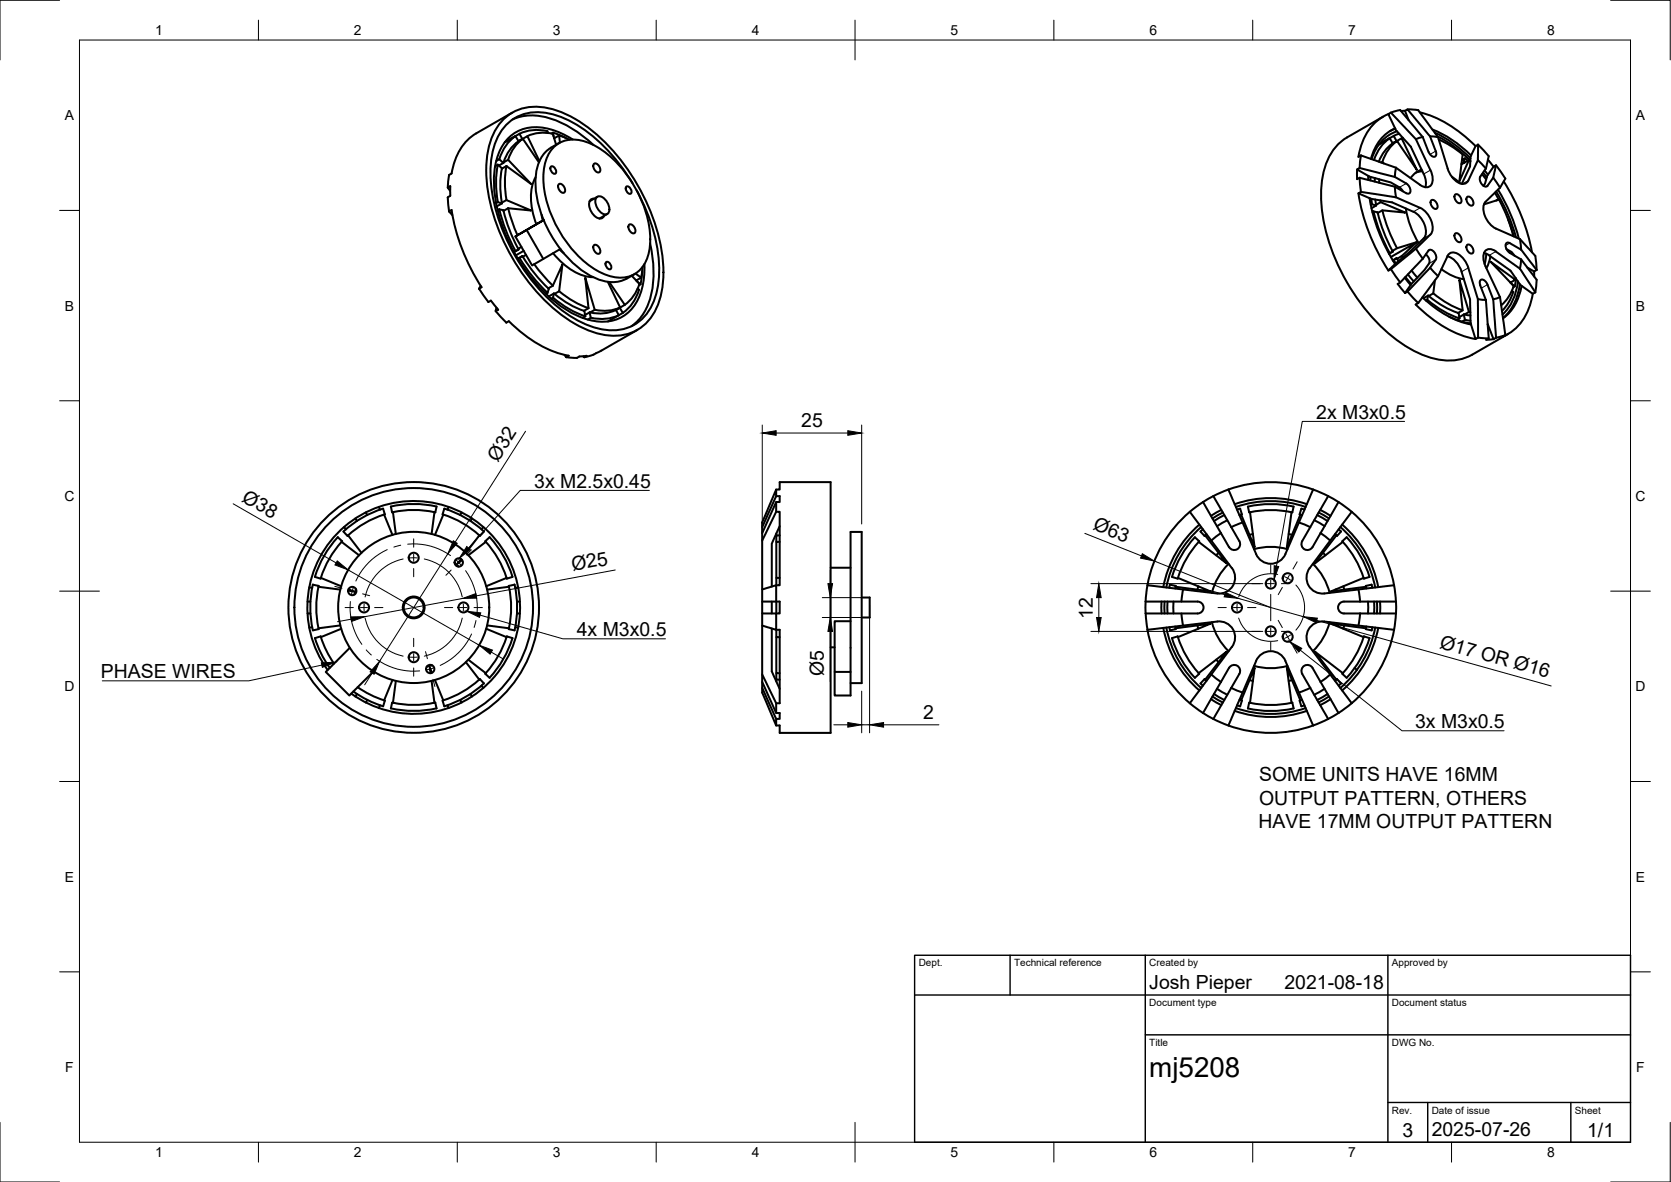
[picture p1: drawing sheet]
<svg xmlns="http://www.w3.org/2000/svg" width="420mm" height="297mm" viewBox="0 0 420 297" stroke-linecap="round" stroke-linejoin="round" font-family="sans-serif">
<!-- layer: Visible -->
<g fill="none" stroke="#000" stroke-width=".51">
<path d="M127 29.6a12.3 12.3 0 0 1 11.9-2.2 35.3 35.3 0 0 1 16.9 12.4 48.7 48.7 0 0 1 11 28.6 17.2 17.2 0 0 1-4.7 13.2 12.3 12.3 0 0 1-11.9 2.2 35.3 35.3 0 0 1-16.9-12.4 48.7 48.7 0 0 1-11-28.6 17.2 17.2 0 0 1 4.7-13.2zM128.8 28.3l-9 5.2a13.7 13.7 0 0 0-6.3 10.1l-.6 .4-.3 3.1M128.9 30a14.9 14.9 0 0 1 13.1 1.3 32.7 32.7 0 0 1 7.2 5.1M129.6 34.2l-2.7 1.5 3.7-2.1 .7 1.3-.9 .6M129.6 34.2l.8 1.3M129.6 34.2a10.6 10.6 0 0 0-4 5.8M130.3 35.5a10 10 0 0 0-3.7 5.3M130.3 35.5l2.3-1.3 3 6.3M130.4 35.5h-.1M131.5 34.9h-.1M131.5 34.9l-1.2 .6M131.5 34.9l4 5.9"/>
<path d="M131.5 34.9a10 10 0 0 0-3.7 5.2M137.7 33l.1 .4M137.7 33a10.7 10.7 0 0 0-7.1 .6M138.7 33.6l.3-.3 .2 1M139 33.6l.8 2.8M139 33.6a10 10 0 0 0-6.4 .6M139.1 33.3l3.1 1.4M139.2 37a8 8 0 0 1 9.4-.9 28.2 28.2 0 0 1 13.5 16.2 19.8 19.8 0 0 1 .7 12.4 7.2 7.2 0 0 1-9.9 4.6 24.8 24.8 0 0 1-12.8-12.1 24.3 24.3 0 0 1-3.2-15.7 8.9 8.9 0 0 1 2.3-4.5zM139.3 34.7h.1M139.3 34.8l1.3-.8 .2 1.8M140.5 35.9a9 9 0 0 0-5.8 8.2 23.2 23.2 0 0 0 2 11.2M140.6 34l2.6 1.1"/>
<path d="M144 35a15.3 15.3 0 0 0-12.7-2.5 10.8 10.8 0 0 0-6.7 8.8 33.5 33.5 0 0 0 4.2 21.1 37.2 37.2 0 0 0 16.7 17.1 12.2 12.2 0 0 0 11.4-.2 12.5 12.5 0 0 0 5-9.4l.1-3.5M342.2 39.1l-.3 3.1M342.2 39.1l8.8 3 6.1 4.4M347.8 29.3l-9.1 5.2a14 14 0 0 0-6.3 10.7 42.1 42.1 0 0 0 6.3 25.7 42.1 42.1 0 0 0 19.1 18.3 14 14 0 0 0 12.4-.1l9-5.2M349.1 28.7a13.2 13.2 0 0 0-7.5 10.7l.6-.3M349.4 34.7a10.5 10.5 0 0 0-3.9 5.5M349.7 28.3l2.4-.6 5.6 6.7M349.7 28.3l6.3 6.7 3.7 7.8a3.4 3.4 0 0 1-.2 4 2.02 2.02 0 0 1-2.4-.3M349.7 28.3l-.6 .4 1.9 4 3.7 4.2 3.3 6.8 .5 1.8-.1 1.5M350.1 36.1a9.7 9.7 0 0 0-3.4 4.5M350.1 36.1l2.3-1.4 3.9 8-5-7.3-1.2 .7M350.2 36l-.1 .1"/>
<path d="M350.8 32.3a10.9 10.9 0 0 0-6.1 7.6M350.8 32.4l-1.3 .5M351.2 35.5l-.8-1.4-3.6 2.2 2.6-1.6 .8 1.3M351.2 35.5l-1 .5M351.2 35.5l.1-.1a10 10 0 0 0-3.7 5.3M351.3 33a10.2 10.2 0 0 0-6.4 7M351.8 33.6l-1.4 .5M352.7 34.6l-.3 .2M353.3 27.9l.6-.4 5.7 6.8M353.3 27.9l.9 2.3M353.3 27.8l-1 .1M353.9 27.5l2.7 .2 5 6.8 2.4 7.9"/>
<path d="M357 28.2a30 30 0 0 1 14 8.5M357.7 34.4l-1.7 .6M359.6 34.3l2 .2M359.6 34.3l1.4 3.7a.8 .8 0 0 1 .1 1.1 .8 .8 0 0 1-1.1 .1l-.8-1.1-1.5-3.7M360.2 32.5a28.5 28.5 0 0 1 9.7 6.6M360.8 33.3a30.2 30.2 0 0 1 9 6.5M361.5 34.3a30.5 30.5 0 0 1 8.2 6.1M362 35.2l-.2-.1a24.1 24.1 0 0 1 6 3.7l-.9 6.8 2.5-5.4M368.4 39.8l.6 .6M369.9 39.1l-.3 2.7-2 4.4M371.6 36.4v3.9l-2.4 5.1a1.83 1.83 0 0 1-3.1 .1l-1.3-1.4-.8-1.7M371.6 36.4l-.6 .3-1.1 2.4"/>
<path d="M371.7 36.4l2.6 2.9-.7 3.1M112.9 53.1l.8 1M113.2 47.9l-.6-.8 .6-.3v2.4l-.6 .4 .3 3.5M113.5 52.8l-.6 .3M113.6 52.8a50 50 0 0 0 7.5 19.4l-.7 .4M124.8 40.5l.7-.5 1.1 1-1.2 .6M125.2 41.4l1 .8a22.1 22.1 0 0 0 0 8.7M125.2 50.8l1 .3M125.2 41.4l-.7 .4M125.2 50.8l-.5 .2M125.2 41.4a24.4 24.4 0 0 0 0 9.4M125.5 52.6l1.1 .2v.2"/>
<path d="M125.5 52.6l-.4 .2M125.6 52.6a41.5 41.5 0 0 0 4 10.5M126.2 50.9l1.1-.6 6.3 2.6-5.8-.6-1.2 .7M126.2 50.9v.2M126.2 51.1l-1.3 .8M126.6 40.8l1.2-.6 5.8 6.1-6.3-4.6M126.6 53a39.6 39.6 0 0 0 3.8 9.7M126.6 40.8v.1M127.3 41.7l-1.1 .7M127.4 41.7a22.8 22.8 0 0 0 0 8.6M127.8 52.3l1.1 3.8 1.2 3M129.6 59.4l7.1-4.1z"/>
<path d="M129.6 59.4l4.2 7.3 7.1-4.1M132.4 57.8l4.2 7.3M134.7 44.5a13.5 13.5 0 0 0-.3 10.6l.5 1.2M136.2 53.9l.3 1.5M136.7 55.3a32.5 32.5 0 0 0 4.2 7.3M138.6 41.8a1.21 1.21 0 0 1 1 1.8 1.21 1.21 0 0 1-1-1.8zM140.6 46.2a1.45 1.45 0 0 1 1.2 2.2 1.45 1.45 0 0 1-1.2-2.2zM149.4 49.9a1.24 1.24 0 0 0-1.3 1.7 3.7 3.7 0 0 0 3 3.3l.6-.3 .2-.3M149.4 41.1a1.45 1.45 0 0 1 1.3 2.2 1.45 1.45 0 0 1-1.3-2.2zM149.9 49.7a1.57 1.57 0 0 1 2.5 .6 3 3 0 0 1 .6 3.2 1.57 1.57 0 0 1-2.4-.6 3 3 0 0 1-.7-3.2zM150.2 49.5l-2 1.1M152.7 53.8l-2 1.1"/>
<path d="M157.5 46.9a1.21 1.21 0 0 1 1.1 1.8 1.21 1.21 0 0 1-1.1-1.8zM158.3 56.4a1.45 1.45 0 0 1 1.2 2.2 1.45 1.45 0 0 1-1.2-2.2zM159.1 46.1a39 39 0 0 0-18.3-16.8 12.6 12.6 0 0 0-12.6 1.3 15.2 15.2 0 0 0-4.8 11.1 43.6 43.6 0 0 0 8.7 26.6 36.5 36.5 0 0 0 17 13.9 12 12 0 0 0 12.4-2.1 16.4 16.4 0 0 0 4.2-11.6 42.2 42.2 0 0 0-5.6-20.7M341.2 42.6v2.4l.7-.3 5.8 1.5a15.2 15.2 0 0 1 5.9 2.4M341.6 48.6a50 50 0 0 0 7.5 19.4M341.9 44.7l.3 3.5M342.2 48.2l8.8 1.4 6.1 2.6M342.2 48.2l-.6 .4 3.1 1.4 5.3 .8 5.4 2.4M344.1 44.2l-.1 1M344.1 44.2v.2M344.4 49.8a43.4 43.4 0 0 0 6.4 16.5M344.6 44.5v.8"/>
<path d="M344.7 51.5l.3-.2 1 .4-1.2 .6M344.8 50l.2 1.3M345.4 53.1l1 .2v.2a39.6 39.6 0 0 0 3.8 9.7M345.4 53.1l-.3 .2M345.4 53.1a41.5 41.5 0 0 0 4 10.5M345.7 44.8l-.1 .8M345.8 50.1l.2 1.4M346 51.5l1.2-.7 6.2 2.6-5.8-.5-1.2 .6M346 51.5v.1M346.8 45.1v.8M347.1 50.4l.1 .4M347.3 40.8l.3-.1 .3 .4"/>
<path d="M347.6 52.9a39.3 39.3 0 0 0 3.7 9.5M350.7 44.5l-8.8-2.3-.7 .4 3.2 1.8 2.1 .6a11.2 11.2 0 0 1 5.9 2.5l.3 .6M350.7 44.5l2.9 1.6M350.7 46.9l.3 2.7M351 42.1l-.3 2.3M353.5 52.4a23.9 23.9 0 0 0 3.2 8.7M353.6 46.1l.8 1a.9 .9 0 0 1 .3 1 .9 .9 0 0 1-.8 .6l-.3-.2M355.4 53.2a5.6 5.6 0 0 1 2.9 6.3l-3.6 3.6-3.7 3.1-1.9 1.8 .6-.4M357.1 52.2a5.6 5.6 0 0 1 2.9 6.3l-4 4M357.5 42.6l-1.6 .8-1.2 1.4M357.7 43l-1.8 .4M360 50.3a1.45 1.45 0 0 1 1.2 2.2 1.45 1.45 0 0 1-1.2-2.2z"/>
<path d="M365.1 44.4l2.1 1.7M366 58.6a1.45 1.45 0 0 1 1.2 2.2 1.45 1.45 0 0 1-1.2-2.2zM366 48.8a1.45 1.45 0 0 1 1.2 2.2 1.45 1.45 0 0 1-1.2-2.2zM367.6 40.2l.8-.4-.4 1-.5 .3M368.1 40.8l.1 .1M369 49.5a1.45 1.45 0 0 1 1.2 2.1 1.45 1.45 0 0 1-1.2-2.1zM369.4 40.2l-1.9 1.1M369.4 40.2l.3 .4M371.6 40.2l2 2.1M372.2 44.4a1.86 1.86 0 0 0 1.6 2.5l1.7-2.3M372.6 43.8l1.1 1.3M372.9 43.4l.9 1.2"/>
<path d="M373.1 51.4l3.8-1.2a39.5 39.5 0 0 1 3.6 9.2M373.3 42.8l.8 1.1M373.6 42.4l-1.4 2M374.1 40.1l1.4 1.8M375.5 44.6l1.7 2.6M375.5 44.6l.7-3.1-.7 .4-1.5 2.3-.6 1.9-.4 .6M375.9 48.4l1 1.8M376.1 57.4l6.1 2.7M376.2 41.5l2.3 3.4-1.3 2.3M376.2 48.1a45.5 45.5 0 0 1 5 11.5M376.5 50.3l-.3 .1M376.7 47.7a45.1 45.1 0 0 1 5.2 12.3"/>
<path d="M377.2 47.2l-3.7 3.5a4.3 4.3 0 0 0 .8 5.2l.9 .9 .9 .6M378.1 45.6a50.5 50.5 0 0 1 7.1 17.8M379.2 55.2l1.4 4.2M120.5 72.5l2.3 3.4M120.8 71.8l-.4 .8M123.4 75.6l-.6 .3M123.4 75.5l1.9 2.3-.7 .4 .2-.9M124.6 78.2l2.7 2.9 .6-.4a29.7 29.7 0 0 0 15.1 8.7l-.6 .4M130.2 65l1.1-.6-1.1 .7M130.4 62.7l-1.1 .7M130.4 62.7l-1.2 .6M130.6 64.8a41.7 41.7 0 0 0 7.1 8.8"/>
<path d="M131.1 62l-.8 .5M131.3 64.3l.2 .2M131.5 64.5a39.2 39.2 0 0 0 6.3 8M131.7 63l-2 1.2M132.2 64.1l-.8 .4M134.3 66.4l2.5 3.1 2.2 2.3M137.7 73.6l-.5 .2M137.8 72.5l.2 .1-.3 1M139 71.8l2.4-5.3-.8 6.7-1.2 .7M139 71.8l-1.2 .7M139 74.8l-.4 .3M139 74.8a24.3 24.3 0 0 0 8.2 4.7"/>
<path d="M139.1 63.6a15.3 15.3 0 0 0 9.2 6l.8 .1M139.3 73.8l-1.3 .7M139.3 73.8l-.3 1M139.3 73.7l.1 .2M139.4 73.9a22.5 22.5 0 0 0 7.5 4.2M140.6 73.2a23.2 23.2 0 0 0 7.4 4.2M140.7 62.7l1.1 1M140.9 62.6a19.5 19.5 0 0 0 12.3 8.3 8.7 8.7 0 0 0 6.3-2M146.9 78.2l.3 1.3-.7 .4M148 77.5l-.8-7.7 2.3 8.1-1.1 .6M148 77.5l-1.2 .6M148.2 78.5h.2"/>
<path d="M148.3 78.5l-1.2 .6M148.3 78.5l.2 1.4-.7 .4M149.4 61.6a1.45 1.45 0 0 1 1.3 2.1 1.45 1.45 0 0 1-1.3-2.1zM152.5 65.8a1.21 1.21 0 0 1 1 1.8 1.21 1.21 0 0 1-1-1.8zM152.8 70.9l3.1 6.4a10 10 0 0 1-6.4 .5M153.2 70.9l3.9 5.7-2.3 1.4M154.8 77.9a10 10 0 0 1-6.4 .6M154.8 77.9l.8 1.3M154.8 77.9l1-.5 .8 1.2M155.6 79.2l-2.7 1.6M155.6 79.2a10.5 10.5 0 0 1-7 .6M155.9 77.3h-.1"/>
<path d="M156.6 78.6l-1 .6M158.8 69.3l2 2a10 10 0 0 1-3.7 5.3M159.8 68.7l1.4 1.1M160 70.4v.1M160.3 70.8l.8 .6-.4 .3M160.3 72.5l.4 .3a10.8 10.8 0 0 1-4.1 5.8M161.2 69.8l-1.2 .7M161.5 68.1l-.4 3.3M161.6 67l-.4 2.7M163.5 61.1a25.8 25.8 0 0 1-.8 16 11.7 11.7 0 0 1-3.9 4.9M349.7 64.6l6.6-3.8-3.9 3.6-1.1 .7M349.7 67.6l2.4 3.4"/>
<path d="M350.2 63.2l-1 .5M350.2 63.2l-1 .6M350.4 65.4l-.2 .1M350.4 65.4l.6 .8M351.2 64.9l-1 .5M351.2 64.9l-.8 .5M351.2 64.9l.1 .1M351.3 65l.3 .6M352.4 64.4l.3 .4M353.2 69.8l1.5 1.8M353.4 69.6l1.5 1.8M353.9 73.3l4.4-4.7a13.1 13.1 0 0 0 2.8-3.6 1.88 1.88 0 0 0-1.7-2.2l-1.7 2.2-5.6 6-.7 .4 1.9 2.2"/>
<path d="M353.9 73.3l2.7 2.9M354 69l1.5 1.7M354.9 68l1.5 1.8M356 62.5l-6.3 5.1M356 62.5l1.7 2.5M356.3 60.8l-5 1.6-1.2 .7M356.6 76.2l-.6 .3a29.6 29.6 0 0 0 15 8.7M357.7 74.7a24.9 24.9 0 0 0 12.2 6.8M357.9 75l1.2-.7-.2 1-.4 .2M358.5 63.9a2 2 0 0 1 .8 2.3M358.9 75.3a24.3 24.3 0 0 0 8.1 4.7M359.1 74.3h.1a23.2 23.2 0 0 0 7.4 4.3"/>
<path d="M359.3 66.2l-1.1 1.6-3.3 3.6-1.6 2.2 .6-.3M359.6 67.3l2 2.1M360.4 73.7a23.2 23.2 0 0 0 7.4 4.3M360.8 70.5l-.4 3.2-1.2 .7M361.6 69.4l-5 6.8M362.4 67.6a11.9 11.9 0 0 0 5.7 2.6M363.9 64.4a5.4 5.4 0 0 1 3.6 3.9l2.1 7 .2 5.8 1.2 4.1 .6-.4M364 64.3a1.83 1.83 0 0 1 3.1-.2l1.2 1.4 .7 1.2 2.6 8.5M364 64.3l-2.4 5.1M364.3 79.5a17.5 17.5 0 0 0 5.5 1.8M366.6 78.7l1.2-.7-.9-7.7 2.5 8.1-1.2 .7M366.6 78.6l.2 .1"/>
<path d="M366.8 78.7l.2 1.3-.7 .4M368 79l-1.1 .7M368 79l.4 1.4M368.1 79l.1 .1M368.2 79.1l1.5 .2M369 61.5a1.45 1.45 0 0 1 1.2 2.2 1.45 1.45 0 0 1-1.2-2.2zM369.4 78.4l.3 .1M371.6 75.2v9.6M371.6 75.2l2 .2M372.2 71.7l1.4 3.7M372.2 71.7a.8 .8 0 0 1-.1-1.1 .8 .8 0 0 1 1.1-.1l.6 .6a10.7 10.7 0 0 1 1.8 6.3l.6 7.5M373.1 63.6l1 .3 5.7 4.1 2.4 3.6 3.2 2.2 .6-.3"/>
<path d="M373.5 66.9l3.7 7.8M373.6 75.4l.7 9.6-.6 .4 1.8-.2M373.7 63.8l-.4 2.5M374.7 64.4l-.3 1.6-.6 1.4M376.1 63.2l6.1 4.3M376.1 63.2a1.86 1.86 0 0 0-2.3-.4 1.86 1.86 0 0 0-.8 2.3l.5 1.8M377.2 74.7l1.3 9.5M377.2 74.7l-1.7 .5M378.8 62.6l1.3 .7 .7 1M379.8 71l1.2-.7-6.2-4.5 5.8 6.1a10.2 10.2 0 0 1-3.1 4.8M379.9 71h-.1M380.1 71.3l.8 .7"/>
<path d="M380.2 73.1l.3 .2a11.4 11.4 0 0 1-2.8 4.8M380.9 72l-.4 .2M381.1 69.9l-.1 .4M381.2 70l-.3 2M381.7 70.7a13.1 13.1 0 0 1-3.9 8.3M382.2 71.4a13.1 13.1 0 0 1-4.3 8.5M382.2 60.1l.3 2.6M382.2 60.1l3.8 4.2 .4 3.5M382.2 67.5l3.8 6M382.5 65.2l-.3 2.3M382.5 62.7l-2.9-1.6a.64 .64 0 0 0-.7-.1 .64 .64 0 0 0-.3 .7l.2 .8 .5 .8 3.2 1.9M382.5 65.2l3.9 5.1-.4 3.2"/>
<path d="M382.5 62.7l3.9 5.1M382.6 71.8a12.3 12.3 0 0 1-4.7 8.2M384 67.2l1.7 1M385.4 73.8a13.2 13.2 0 0 1-7.5 10.8M385.7 68.2l.1 1.3M386.4 67.8l-.7 .4M141.9 89.2l.5 .6M142.4 89.7l2.7 .2M145.7 89.6l-.7 .4M147.5 89.4l-.6 .4-.2-.3M147.5 89.4l-1.8 .2M160.3 82.9l-9.4 5.4-2.1 1-1.9 .5"/>
<path d="M368.4 80.4l-.8 .4M368.4 80.4l1.4 .2M371.7 84.8l2.6 .2M374.1 81.5v.1M374.1 81.6h.1M374.1 81.6l1.4 3.6M376.2 84.9l-.7 .3M378.5 84.2l-.6 .4M378.5 84.2l-2.3 .7M84.9 135a25.9 25.9 0 0 0-5.7 10l1.4 .4 .1-.2M84.9 135l1.1 1a24.5 24.5 0 0 0-5.3 9.2M85.9 136.2l4.4 3.3"/>
<path d="M86.5 132.4l.5 .6M87.5 134.5l3.4 4.4M87.5 134.5l-.1 .2M89.4 130.3l.3 .6M92 128.8l.4 .6M95.2 127.4l.3 .7M96.3 127.8a26 26 0 0 0-9.9 5.8l1 1.1M96.3 127.8l.5 1.5M96.6 129.3l2.1 5.1M96.8 129.2a24.5 24.5 0 0 0-9.3 5.3M98.8 128.7a24.5 24.5 0 0 1 10.4 0M98.8 128.7l.7 5.5"/>
<path d="M98.8 128.7l-.2 .1M109.2 128.7l-.7 5.5M109.3 128.7l.2 .1 .3-1.5a25.7 25.7 0 0 0-11.5 0l.3 1.5M111.3 129.2l.2 .1M111.5 129.3l-2.1 5.1M111.5 129.3a24.5 24.5 0 0 1 9 5.2l-3.3 4.4M111.7 127.8l-.4 1.5M111.7 127.8a26 26 0 0 1 10 5.8l-1 1.1M112.8 127.4l-.3 .7M116.1 128.8l-.4 .6M118.7 130.3l-.4 .6M120.5 134.5l.2 .2"/>
<path d="M121.5 132.4l-.4 .6M122.1 136.2a24.5 24.5 0 0 1 5.3 9M122.2 136.2l-4.4 3.3M123.1 135l-1.1 1 .2 .2M123.1 135a25.9 25.9 0 0 1 5.8 10l-1.5 .4v-.2M191.6 132.5l3.6-7.8h.8v1.5h-.8l-3.6 7.8M195.2 124.7v-1.7l-3.2 7.4a8.8 8.8 0 0 0-.4 4.5v36.5a7.3 7.3 0 0 0 .8 4.5l2.8 6.4v-1.6M195.2 126.2v2.4l-3.6 7.3M195.2 123h.8v-1.8h12.9v63h-12.9v-1.9h-.8M195.2 128.6h.8v18.5h-.8v-1.9M195.2 134.1v.4M196 134.5h-.8v1.7"/>
<path d="M196 136.2h-.8v9h.8M196 132.2l-1.9 4.4v10.8M299.2 128.6a31.5 31.5 0 0 0-10.7 18.5M299.2 128.6l5.4 7.3M301.4 136.2l.1-.2-1.1-1a26 26 0 0 0-5.7 10l1.4 .4 .1-.2M301.4 136.2a24.5 24.5 0 0 0-5.2 9M301.6 131.8a27.5 27.5 0 0 0-9.1 15.7M302 132.4a26.7 26.7 0 0 0-8.7 15.2M302.5 133l-.6 .6 1 1.1M302.5 126.2l-3.3 2.4M302.5 126.2l4.5 7.8M302.9 134.7l.1-.2 5.4 7.1-7-5.4"/>
<path d="M303.4 134.2l-.3 .4M304.6 135.9l5.1 6.9M305.1 124.7l4.5 7.8M306.4 138.9l-.6 .6M307 134l-2.4 1.8M307.1 128.1l-2.6 1.5M307.5 128.8l-2.6 1.5M307.8 129.4l-2.6 1.5M308.6 130.7l-2.6 1.5M308.9 123l3.5 8.3M309.6 132.5l2 3.5a1.49 1.49 0 0 1-.5 2 1.49 1.49 0 0 1-2.1-.5l-2-3.5M310.5 126.7a27.5 27.5 0 0 1 18.1 0"/>
<path d="M310.8 127.4a26.7 26.7 0 0 1 17.5 0M311.8 127.8l-.8 .3M311.8 127.8l.5 1.4-.7 .3M312.4 131.3l-2.8 1.2M312.4 131.3l3.4 7.9M314.3 128.7l1.2 8.8-3.4-8.2M315 134.2l-.8 .2M315.3 138a15.3 15.3 0 0 1 8.4 0M315.8 139.2a4 4 0 0 0 3.7 2.5 4 4 0 0 0 3.7-2.5M324 134.2l.9 .2M324.7 128.7l-1.1 8.8 3.4-8.2M324.7 128.7a24.5 24.5 0 0 0-10.4 0"/>
<path d="M324.7 128.7l.2 .1M325.3 127.3l-.3 1.5M325.3 127.3a26.1 26.1 0 0 0-11.5 0l.3 1.5 .2-.1M326.6 131.3l-3.4 7.9M326.6 131.3l2.9 1.2M327.2 127.8l-.4 1.5 .6 .2M327.2 127.8l.8 .3M329.5 132.5l-2.1 3.5a1.49 1.49 0 0 0 .6 2 1.49 1.49 0 0 0 2-.5l2-3.5M330.2 123l-3.6 8.3M330.5 130.7l2.6 1.5M331.2 129.4l2.6 1.5M331.6 128.8l2.6 1.5"/>
<path d="M332 128.1l2.6 1.5M332.1 134l2.4 1.8M332.7 138.9l.6 .6M333.9 124.7l-4.4 7.8M334 124.7l2.6 1.5M334 124.7a31.5 31.5 0 0 0-31.5 1.5M334.5 135.9l-5.2 6.9a4 4 0 0 0-.3 4.4 4 4 0 0 0 4 1.9l17.5-2M335.7 134.2l.3 .3M336 134.5l-5.4 7.1 7-5.4a24.5 24.5 0 0 1 5.3 9l-8.2 3.4 8.8-1.1M336 134.5l.2 .2M336.5 126.2l-4.5 7.8M336.6 126.2l3.3 2.4"/>
<path d="M336.6 133l.6 .6-1 1.1M337 132.4a26.7 26.7 0 0 1 8.8 15.2M337.5 131.8a27.5 27.5 0 0 1 9 15.7M337.7 136.2l-.2-.2 1.1-1a26 26 0 0 1 5.8 10l-1.5 .4M339.9 128.6l-5.4 7.3M339.9 128.6a31.5 31.5 0 0 1 10.6 18.5M77.3 151.2h.8M77.3 154.2h.8M77.7 147.6l.8 .1M78.5 157.6l-.8 .1M78.7 146.9l1.4 .3a24.9 24.9 0 0 0 0 10.9l-1.4 .3a26.1 26.1 0 0 1 0-11.5zM80.1 147.5l5.5 .7"/>
<path d="M80.7 145.2l5.1 2.1M85.6 157.2l-5.5 .7M85.8 158l-5.1 2.1M87.6 148.1l1.3 .5-1.4-.2M89.5 148l-.4 1.4M114.3 141.4l1 1M115.9 140.5l-.8 1.1 1.1-.8M122.3 158l5.1 2.1a24.5 24.5 0 0 1-5.3 9M122.5 157.2l5.5 .7M127.4 145.2l-5.1 2.1M127.9 147.3l.1 .1-5.5 .8M127.9 147.2l1.5-.3a26.2 26.2 0 0 1 0 11.5l-1.5-.3 .1-.2"/>
<path d="M128 147.4a24.5 24.5 0 0 1 0 10.5M129.6 157.6l.7 .1M130 151.2h.7M130 154.2h.7M130.3 147.6l-.7 .1M191.6 148.1l3.6-1v11.2l-3.6-1.1M191.6 151.2h4.4v3h-4.4M194.1 157.9v10.8l1.9 4.4M194.1 151.2v3M208.9 142.7h5M213.9 156.1h-4v12.8h4v-35.2h2.8v38h-2.8M216.7 150.2h2v5h-2"/>
<path d="M288.1 151.2v3M288.1 151.2h13a1.49 1.49 0 0 1 1.5 1.5 1.49 1.49 0 0 1-1.5 1.5h-13M288.1 154.2l.4 4.1M288.5 147.1l-.4 4.1M288.5 158.3a31.5 31.5 0 0 0 10.7 18.4M292.1 151.2v3M292.5 157.8a27.5 27.5 0 0 0 9.1 15.7M292.8 151.2v3M293.3 157.7a26.7 26.7 0 0 0 8.7 15.2M293.6 151.2v3M294 157.6l.2 .8M294.2 146.9l1.4 .3"/>
<path d="M294.2 146.9l-.2 .8M295.1 151.2v3M295.5 157.4l.1 .5M295.6 157.9l8.8-1.2-8.2 3.4M295.6 157.9v.2l-1.4 .3M295.6 147.3l-.1 .6M296.2 145.2l8.2 3.4-8.8-1.1M297.1 154.2l.4 3M297.5 148.1l-.4 3.1M297.5 157.2l-9 1.1M297.5 157.2l8.6-1a4 4 0 0 1 3.9 2 4 4 0 0 1-.2 4.4M301.1 157.2l.2 .8"/>
<path d="M301.3 147.3l-.2 .9M304.7 156.4a15.3 15.3 0 0 0 4.2 7.2M307.6 140.5l-.2 .2M308.9 141.7a15.3 15.3 0 0 0-4.2 7.3M309.8 142.8a4 4 0 0 1 .2 4.4 4 4 0 0 1-3.9 1.9l-17.6-2M330.1 141.7a15.3 15.3 0 0 1 4.2 7.3M334.3 156.4a15.3 15.3 0 0 1-4.2 7.2M335.9 148.1l.1 .3M337.8 147.3l.2 .9M338 157.2l-.2 .8M341.6 157.2l-8.6-1a4 4 0 0 0-4 2 4 4 0 0 0 .3 4.4l5.2 6.9M341.6 157.2l8.9 1.1"/>
<path d="M341.6 148.1l.4 3.1M342 151.2h-4.1a1.49 1.49 0 0 0-1.5 1.5 1.49 1.49 0 0 0 1.5 1.5h13.1M342 151.2h9M342 154.2l-.4 3M342.9 145.2v.2M343.5 157.9l-8.8-1.2 8.2 3.4M343.6 157.4l-.1 .5M344 151.2v3M344.9 146.9l.1 .8M344.9 146.9l-1.5 .3 .2 .7M345.1 157.6l-.2 .8-1.5-.3 .1-.2M345.5 151.2v3"/>
<path d="M345.8 157.7a26.7 26.7 0 0 1-8.8 15.2M346.2 151.2v3M346.5 157.8a27.5 27.5 0 0 1-9 15.7M347 151.2v3M350.5 158.3a31.5 31.5 0 0 1-10.6 18.4M350.5 147.1l.5 4.1M351 151.2v3l-.5 4.1M80.7 160.1a24.5 24.5 0 0 0 3.3 6.6M80.7 160.1l-.1-.2-1.4 .5a26.3 26.3 0 0 0 3.7 7.4M82.4 168.4a26.7 26.7 0 0 1 16.1-41.9 26.7 26.7 0 0 1 31.7 31.7 26.7 26.7 0 0 1-41.9 16.1M87.9 162.8l-6 6.1 5.9 5.9 6.1-6.1M88.8 173.8a26 26 0 0 0 7.5 3.7l.5-1.4"/>
<path d="M89.7 174.4l-.3 .7M89.9 172.7a24.5 24.5 0 0 0 6.7 3.3M92.4 175.9l-.4 .7M95.5 177.3l-.3 .7M96.6 176l.2 .1M98.6 176.6l-.3 1.4a26.5 26.5 0 0 0 11.5 0l-.4-1.5a24.5 24.5 0 0 1-10.6 .1M98.7 170.9l-2.1 5.1M99.5 171.1l-.7 5.5h-.2M108.5 171.1l.7 5.5M108.6 169.1l-.5-1.3 .2 1.4M108.6 167.2l-1.3 .3M111.5 176l-.2 .1"/>
<path d="M112.5 177.3l.3 .7M115.7 175.9l.4 .7M117.2 166.4l3.3 4.4a24.5 24.5 0 0 1-9 5.2l-2.1-5.1M117.8 165.8l4.4 3.4M118.3 174.4l.4 .7M120.5 170.8l.2-.1 1 1.1a26.3 26.3 0 0 1-10 5.7l-.4-1.4M121.1 172.3l.4 .6M122 169.3l1.1 1M122.2 169.2l-.2 .1M127.4 160.1v-.2l1.5 .5a26.1 26.1 0 0 1-5.8 9.9M191.6 171.4l3.6 7.8h.8v1.5h-.8l-3.6-7.8M191.6 169.5l3.6 7.2v2.5"/>
<path d="M195.2 160.1v9.1h.8M195.2 169.2v1.6h.8M195.2 170.8v.4M196 160.1h-.8v-1.8h.8v18.4h-.8M208.9 162.7h1M209.9 168.9v5.9h4v-5.9M296.2 160.1a24.5 24.5 0 0 0 5.2 9.1M296.2 160.1l-.1-.2-1.4 .5a26 26 0 0 0 5.7 9.9l1.1-1M299.2 176.7l3.3 2.5M301.4 169.2l7-5.4-5.4 7M301.4 169.2l.1 .1M303 170.8l-.1-.1-1 1.1 .6 .5"/>
<path d="M303 170.8l.4 .3M304.5 175.7l2.6 1.5M304.6 169.5l2.4 1.9M304.6 169.5l-5.4 7.2M304.9 175l2.6 1.5M305.2 174.4l2.6 1.5M305.8 165.8l.6 .6M306 173.1l2.6 1.5M307 171.4l2-3.6a1.49 1.49 0 0 1 2.1-.5 1.49 1.49 0 0 1 .5 2l-2 3.6M307 171.4l-4.5 7.8M309.6 172.9l-4.5 7.8M309.6 172.9l2.8 1.1"/>
<path d="M309.7 162.6l-5.1 6.9M310.5 178.6a27.5 27.5 0 0 0 18.1 0M310.8 177.9a26.7 26.7 0 0 0 17.5 0M311.7 175.8l.4 .2M312.1 176l3.4-8.2-1.2 8.8a24.5 24.5 0 0 0 10.4 0M312.1 176l.2 .1-.5 1.4-.8-.2M312.4 174l-3.5 8.3M314.2 170.9l.8 .2M314.3 176.6l-.2-.1-.3 1.5a26.2 26.2 0 0 0 11.5 0M315 169.1l.3 .1M315.3 167.3a15.3 15.3 0 0 0 8.4 0M315.8 166.1a4 4 0 0 1 3.7-2.5 4 4 0 0 1 3.7 2.5"/>
<path d="M315.8 166.1l-3.4 7.9M323.2 166.1l3.4 7.9M324.9 170.9l-.9 .2M325 176.6l.3 1.4M325 176.6h-.2M326.6 174l3.6 8.3a31.5 31.5 0 0 1-27.7-3.1M326.8 176.1l.4 1.4M327 176l-.2 .1M327.4 175.9l-.4 .1-3.4-8.2 1.1 8.8M328 177.3l-.8 .2M329.5 172.9l-2.9 1.1M329.5 172.9l4.4 7.8"/>
<path d="M332 171.4l-2-3.6a1.49 1.49 0 0 0-2-.5 1.49 1.49 0 0 0-.6 2l2.1 3.6M332 171.4l4.5 7.8M333 173.1l-2.6 1.5M333.8 174.4l-2.6 1.5M334.2 175l-2.6 1.5M334.5 169.5l5.4 7.2M334.5 169.5l-2.4 1.9M334.6 175.7l-2.6 1.5M335.7 171.1l.5-.5 1 1.2-.6 .5M336.6 179.2l-2.6 1.5M337.7 169.2l-.2 .1M339.9 176.7l-3.3 2.5"/>
<path d="M340.6 167.8l.6 .6M342.9 160.1v-.2l1.5 .5a26 26 0 0 1-5.8 9.9l-1.1-1M342.9 160.1a24.5 24.5 0 0 1-5.3 9.1l-7-5.4 5.4 7M334 180.7l-3.8 1.6"/>
<circle cx="88.6" cy="148.5" r="1.05"/>
<circle cx="91.5" cy="152.7" r="1.26"/>
<circle cx="104" cy="152.6" r="31.5"/>
<circle cx="104" cy="152.7" r="19"/>
<circle cx="104" cy="152.7" r="2.51"/>
<circle cx="104" cy="140.2" r="1.26"/>
<circle cx="104" cy="152.7" r="2.74"/>
<circle cx="104" cy="152.7" r="30"/>
<circle cx="115.3" cy="141.3" r="1.05"/>
<circle cx="116.5" cy="152.7" r="1.26"/>
<circle cx="311" cy="152.7" r="1.26"/>
<circle cx="319.5" cy="146.7" r="1.26"/>
<circle cx="319.5" cy="158.7" r="1.26"/>
<circle cx="323.8" cy="145.3" r="1.26"/>
<circle cx="104" cy="165.2" r="1.26"/>
<circle cx="108.2" cy="168.1" r="1.05"/>
<circle cx="323.8" cy="160" r="1.26"/>
</g>
<!-- layer: Visible Narrow -->
<path d="M361 38l-1.4 .8M353.6 46.1l-1.7 1M357.1 52.2l-1.7 1M359.7 58.9l-1.7 1M359.7 42.8l-1.7 .9M369.2 45.4l-1.5 .8M374 46.7l-.4 .2M361 65.3l-1.7 .9M369.2 67.3l-1.7 1M374 71.5l-1.5 .9M376.1 63.2l-1.7 1M379.6 61.1l-1.1 .6" fill="none" stroke="#000" stroke-width=".25"/>
<!-- layer: Border -->
<g fill="none" stroke="#000" stroke-width=".25">
<path d="M15 .1h-15v15M20 10.1h390v276.9h-390zM65 5.1v5M115 5.1v5M165 5.1v5M215 5.1v10M265 5.1v5M315 5.1v5M365 5.1v5M405 .1h15v15M15 52.9h5M410 52.9h5"/>
<path d="M15 100.7h5M410 100.7h5M15 148.6h10M405 148.6h10M15 196.4h5M410 196.4h5M15 244.2h5M410 244.2h5M0 282.1v14.9h15M65 287v5M115 287v5M165 287v5"/>
<path d="M215 282.1v9.9M265 287v5M315 287v5M365 287v5M420 282.1v14.9h-15"/>
</g>
<!-- layer: TitleBlock -->
<path d="M230 240.1h180v46.9h-180zM230 250h180M254 240.1v9.9M288 240.1v46.9M349 240.1v46.9M288 260.1h122M349 277.1h61M359 277.1v9.9M395 277.1v9.9" fill="none" stroke="#000" stroke-width=".36"/>
<!-- layer: Smart Centers -->
<g fill="none" stroke="#000" stroke-width=".25">
<path d="M97.4 138.1a16 16 0 0 0-7.9 7.9M100.8 137l-1.8 .5M102.5 136.7a16 16 0 0 1 10.8 2.9M104 135.4v2.1M104 139.3v1.8M118.5 138.2l-1.3 1.3M84.2 147.3l1.8 .5M86.8 152.7h2M87.7 148.3l1.7 .5M88.1 151.2a15.8 15.8 0 0 0 2.9 10.7M88.8 147.7l-.4 1.7M90.6 152.7h1.8"/>
<path d="M91.2 149.2l1.7 .5M91.6 151.8v1.8M91.8 155.3a12.6 12.6 0 0 0 9.6 9.6M94.2 152.7h2.1M101.4 140.5a12.5 12.5 0 0 0-9.6 9.5M103.1 140.2h1.8M104 142.9v2M106.7 140.5a12.4 12.4 0 0 1 9.5 9.5M111.8 152.7h2M113.4 143.3l-1.3 1.3M114.7 140.8l1.2 1.2M115.6 152.7h1.8"/>
<path d="M116 140.7l-1.3 1.3M116.2 155.3a12.5 12.5 0 0 1-9.5 9.6M116.5 151.8v1.8M117.1 143.4a16 16 0 0 1 2.9 10.8M118.6 159.3a15.8 15.8 0 0 1-7.9 7.9M119.2 152.7h2.1M119.7 155.9l-.5 1.8M306.3 152.7h2M310.1 152.7h1.8M311.1 151.8v1.8M311.4 155.3a8.5 8.5 0 0 0 9.9 5.7M313.7 152.7h2.1"/>
<path d="M314.7 158.7h2.1M314.7 146.7h2.1M318.6 158.7h1.8M318.6 146.7h1.8M319.5 141.9v2.1M319.5 145.8v1.8M319.5 149.4v6.6M319.5 157.8v1.8M321.3 144.4a8.5 8.5 0 0 0-9.9 5.6M321.4 155.9l1 1.8M322.2 158.7h2.1M322.2 146.7h2.1"/>
<path d="M322.4 147.6l-1 1.8M323 144.9l1.5 .9M323.3 159.3l.9 1.5M324.2 144.5l-.9 1.6M324.5 159.5l-1.5 .9M325.8 147a8.4 8.4 0 0 1 0 11.4M326.2 141.2l-1.1 1.8M92.1 163.3l1.3 1.3M94.7 165.7a16 16 0 0 0 10.8 2.9M103.1 165.1h1.8M104 160.4v2.1M104 164.3v1.8"/>
<path d="M104 167.9v2M107 163.8l.5 1.7M107.9 167.3l.5 1.7M108.9 170.7l.4 1.8M109 167.9l-1.7 .4M319.5 161.4v2M325.1 162.4l1.1 1.8"/>
</g>
<!-- layer: FD_Dimensions -->
<g fill="none" stroke="#000" stroke-width=".25">
<path d="M132.1 108.4l-17.6 27.8M191.7 106.8v27.1M195.2 108.8h18M216.7 106.8v24.9M58.6 126.6l25.9 14.9M112.6 139.2l-17.2 27M272.8 134l14.2 5.7M87.5 143.2l33 18.9M88.3 155.6l-3.4 .6M116.3 150.4l-24.6 4.6M154.7 143.2l-34.9 6.5M206.8 150.2h9.9"/>
<path d="M206.8 155.2h9.9M208.8 143.2v3.5M208.8 150.2v5M208.8 158.7v12.6M218.7 152.2v32M274.3 158.7h43.2M274.3 146.7h43.2M276.3 150.2v5M290.3 141l29.2 11.7M304.6 148.5l3.4 .9M311.3 150.4l16.4 4.6M331.1 155.9l58.9 16.5"/>
<path d="M93.6 169.1l-1.9 3M123.5 163.9l3.1 1.7M216.7 173.7v10.5M209.7 182.1h3.5M216.7 182.1h2M222.2 182.1h13.9"/>
</g>
<g fill="#000" stroke="#000" stroke-width=".25">
<path d="M191.7 108.8l3.5-.6v1.2zM213.2 108.2l3.5 .6-3.5 .6zM114 135.9l1 .6-2.4 2.7zM287.2 139.2l3.1 1.8-3.5-.7zM84.8 141l2.7 2.2-3.3-1.2zM88.2 155h3.5l-3.3 1.2zM116.3 150.4l3.3-1.2 .3 1.1zM208.2 146.7h1.1l-.5 3.5zM208.8 155.2l.5 3.5h-1.1zM275.7 155.2h1.2l-.6 3.5zM276.3 146.7l.6 3.5h-1.2zM308.1 148.9l3.2 1.5-3.5-.4z"/>
<path d="M327.7 155l3.5 .3-.3 1.2zM95.4 166.2l-1.3 3.2-1-.6zM120.5 162.1l3.3 1.3-.6 1zM213.2 181.6l3.5 .5-3.5 .6zM218.7 182.1l3.5-.5v1.1z"/>
</g>
<!-- layer: Hole Notes -->
<path d="M117.4 137.3l.8 .8-2.7 2.2zM117.4 153.6l3.5 .4-.3 1.1zM320.4 142.2l1.1 .2-1.2 3.3zM324.2 161.2l3.1 1.7-.7 1z" fill="#000" stroke="#000" stroke-width=".25"/>
<path d="M353.2 105.9h-25.8l-6.4 36.4M163.3 123.2h-32.5l-13 14.5M120.7 154.6l20.8 5.9h25.8M327 163.4l25.5 20.2h25.7" fill="none" stroke="#000" stroke-width=".25"/>
<!-- layer: Leaders -->
<path d="M80.8 166.6l3.5-.2-3.3 1.3z" fill="#000" stroke="#000" stroke-width=".25"/>
<path d="M80.9 167.1l-18.4 4h-36.8" fill="none" stroke="#000" stroke-width=".25"/>
<text font-size="7" x="289" y="270.6">mj5208</text>
<g font-size="4.9">
<text x="201.5" y="107.3">25</text>
<text x="331" y="105.2">2x M3x0.5</text>
<text x="125.1" y="116.4" transform="rotate(-58 125.1 116.4)">Ø32</text>
<text x="60.6" y="125.8" transform="rotate(30 60.6 125.8)">Ø38</text>
<text x="134.3" y="122.5">3x M2.5x0.45</text>
<text x="274.6" y="133" transform="rotate(22 274.6 133)">Ø63</text>
<text x="144" y="143.6" transform="rotate(-11 144 143.6)">Ø25</text>
<text x="274.8" y="155.5" transform="rotate(-90 274.8 155.5)">12</text>
<text x="145" y="159.8">4x M3x0.5</text>
<text x="361.8" y="162.8" transform="rotate(16 361.8 162.8)">Ø17 OR Ø16</text>
<text x="25.3" y="170.4">PHASE WIRES</text>
<text x="207.1" y="170" transform="rotate(-90 207.1 170)">Ø5</text>
<text x="232.1" y="180.6">2</text>
<text x="355.8" y="183">3x M3x0.5</text>
<text x="316.6" y="196.4">SOME UNITS HAVE 16MM</text>
<text x="316.6" y="202.3">OUTPUT PATTERN, OTHERS</text>
<text x="316.4" y="208.2">HAVE 17MM OUTPUT PATTERN</text>
<text x="289" y="248.5">Josh Pieper</text>
<text x="323" y="248.5">2021-08-18</text>
<text x="352.6" y="285.7">3</text>
<text x="360" y="285.5">2025-07-26</text>
<text x="399.1" y="285.7">1/1</text>
</g>
<g font-size="3.5">
<text x="39" y="8.8">1</text>
<text x="89" y="8.8">2</text>
<text x="139" y="8.8">3</text>
<text x="189" y="8.8">4</text>
<text x="239" y="8.8">5</text>
<text x="289" y="8.8">6</text>
<text x="339" y="8.8">7</text>
<text x="389" y="8.8">8</text>
<text x="16.3" y="30.2">A</text>
<text x="411.3" y="30.2">A</text>
<text x="16.3" y="78">B</text>
<text x="411.3" y="78">B</text>
<text x="16.2" y="125.9">C</text>
<text x="411.2" y="125.9">C</text>
<text x="16.2" y="173.7">D</text>
<text x="411.2" y="173.7">D</text>
<text x="16.3" y="221.6">E</text>
<text x="411.3" y="221.6">E</text>
<text x="16.4" y="269.4">F</text>
<text x="411.4" y="269.4">F</text>
<text x="39" y="290.8">1</text>
<text x="89" y="290.8">2</text>
<text x="139" y="290.8">3</text>
<text x="189" y="290.8">4</text>
<text x="239" y="290.8">5</text>
<text x="289" y="290.8">6</text>
<text x="339" y="290.8">7</text>
<text x="389" y="290.8">8</text>
</g>
<g font-size="2.5">
<text x="231" y="242.9">Dept.</text>
<text x="255" y="242.9">Technical reference</text>
<text x="289" y="242.9">Created by</text>
<text x="350" y="242.9">Approved by</text>
<text x="289" y="252.8">Document type</text>
<text x="350" y="252.8">Document status</text>
<text x="289" y="262.9">Title</text>
<text x="350" y="262.9">DWG No.</text>
<text x="350" y="279.9">Rev.</text>
<text x="360" y="279.9">Date of issue</text>
<text x="396" y="279.9">Sheet</text>
</g>
</svg>
